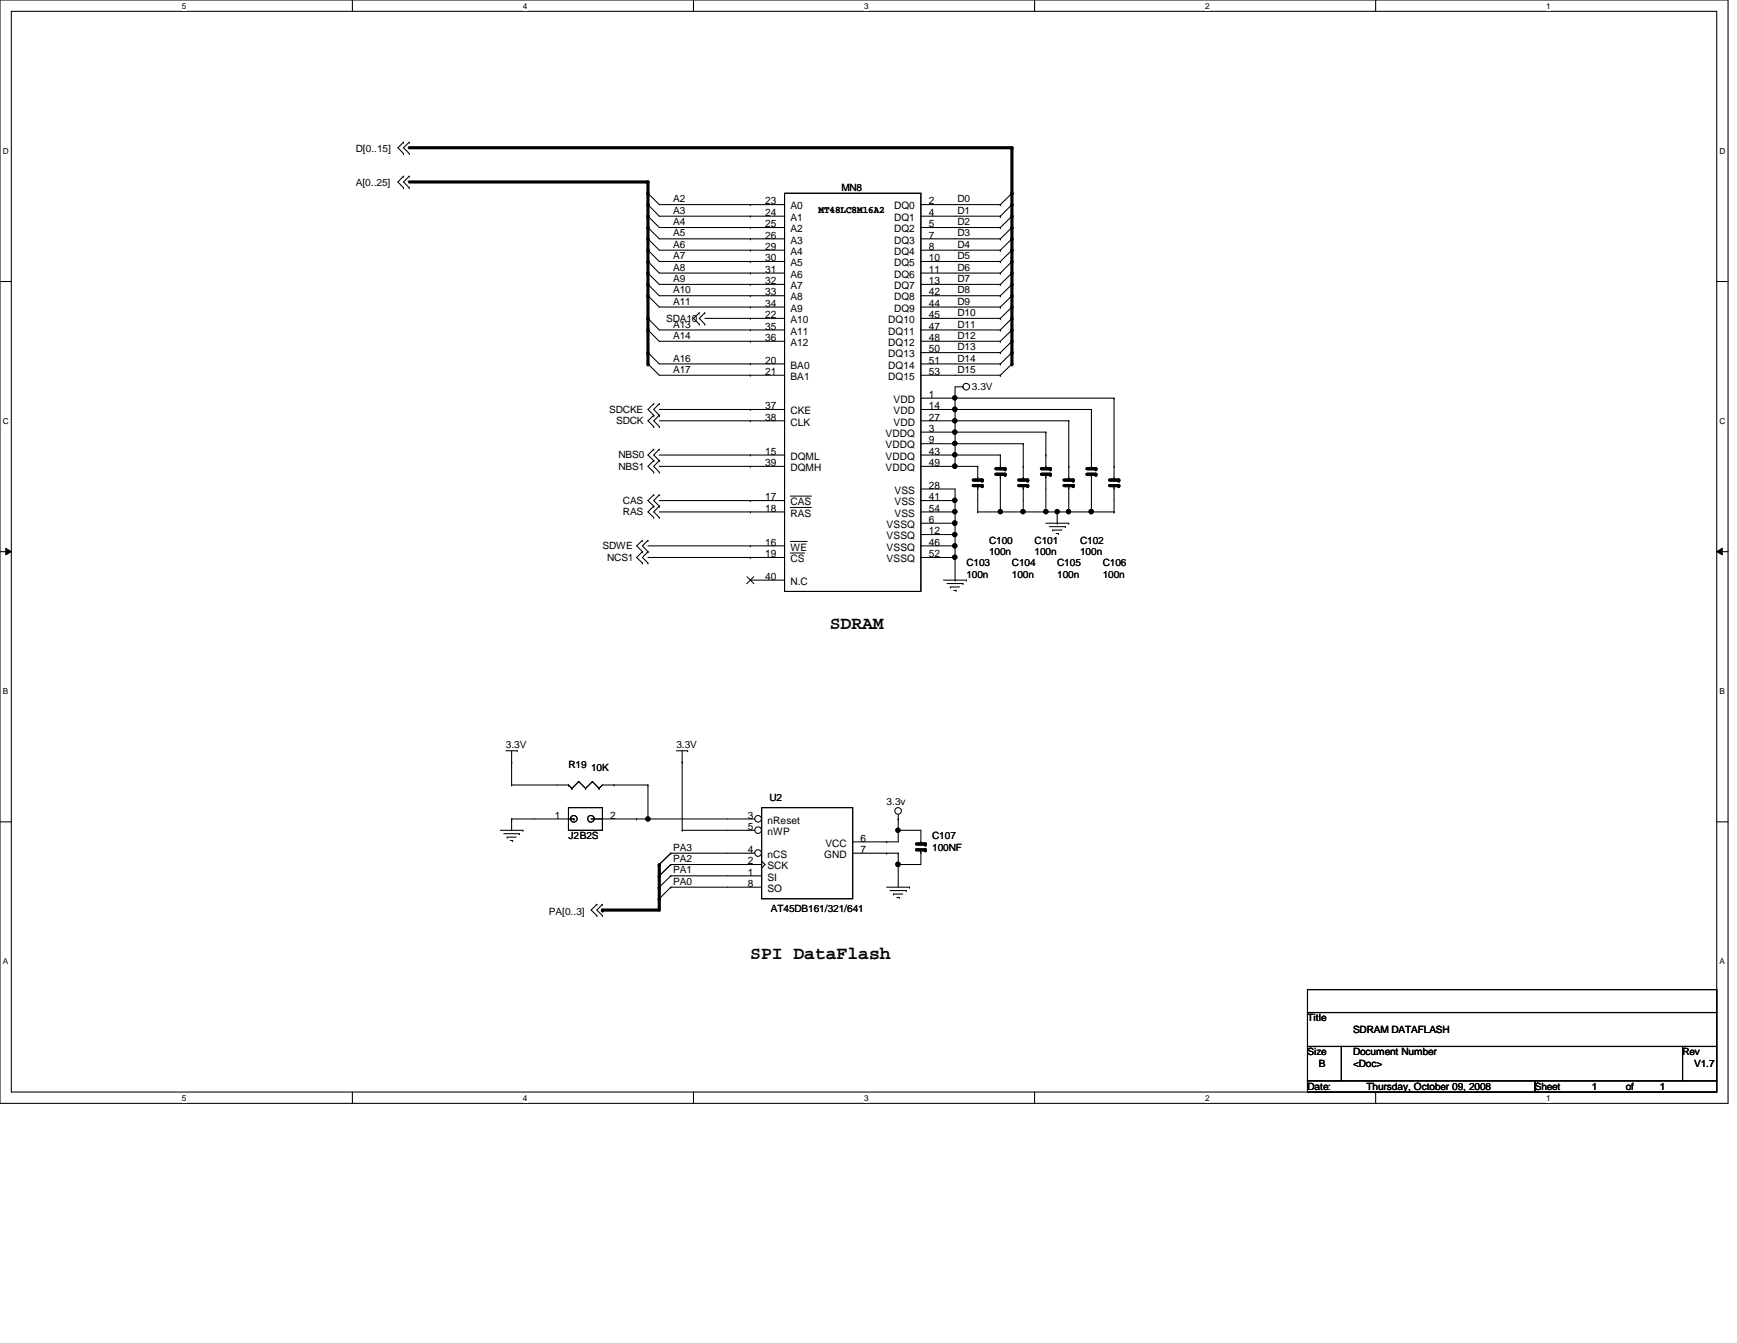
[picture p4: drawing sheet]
<svg xmlns="http://www.w3.org/2000/svg" width="279mm" height="216mm" viewBox="0 0 279 216" stroke-linecap="round" stroke-linejoin="round" font-family="sans-serif">
<path d="M0 0h278v177.4h-278zM1.8 1.8h274.3v173.8h-274.3z" fill="none" stroke="#000" stroke-width=".17"/>
<g fill="#fff">
<path d="M29.3 .2h.7v1.5h-.7z"/>
<path d="M29.3 175.8h.7v1.4h-.7z"/>
</g>
<path d="M56.7 0v1.8M56.7 175.6v1.8" fill="none" stroke="#000" stroke-width=".17"/>
<g fill="#fff">
<path d="M84.1 .2h.7v1.5h-.7z"/>
<path d="M84.1 175.8h.7v1.4h-.7z"/>
</g>
<path d="M111.5 0v1.8M111.5 175.6v1.8" fill="none" stroke="#000" stroke-width=".17"/>
<g fill="#fff">
<path d="M139 .2h.7v1.5h-.7z"/>
<path d="M139 175.8h.7v1.4h-.7z"/>
</g>
<path d="M166.4 0v1.8M166.4 175.6v1.8" fill="none" stroke="#000" stroke-width=".17"/>
<g fill="#fff">
<path d="M193.8 .2h.8v1.5h-.8z"/>
<path d="M193.8 175.8h.8v1.4h-.8z"/>
</g>
<path d="M221.3 0v1.8M221.3 175.6v1.8" fill="none" stroke="#000" stroke-width=".17"/>
<g fill="#fff">
<path d="M248.7 .2h.7v1.5h-.7z"/>
<path d="M248.7 175.8h.7v1.4h-.7z"/>
<path d="M.5 23.5h.9v1.5h-.9z"/>
<path d="M276.6 23.5h.9v1.5h-.9z"/>
<path d="M.5 67h.9v1.5h-.9z"/>
<path d="M276.6 67h.9v1.5h-.9z"/>
</g>
<path d="M0 45.3h1.8M276.1 45.3h1.9" fill="none" stroke="#000" stroke-width=".17"/>
<g fill="#fff">
<path d="M.5 110.4h.8v1.5h-.8z"/>
<path d="M276.6 110.4h.9v1.5h-.9z"/>
</g>
<path d="M0 88.7h1.8M276.1 88.7h1.9" fill="none" stroke="#000" stroke-width=".17"/>
<path d="M.9 88.1l.9 .6-.9 .5zM276.1 88.7l.9-.6v1.1z" fill="#000"/>
<path d="M.9 88.1l.9 .6-.9 .5zM276.1 88.7l.9-.6v1.1z" fill="none" stroke="#000" stroke-width=".16"/>
<g fill="#fff">
<path d="M.5 153.8h.8v1.5h-.8z"/>
<path d="M276.6 153.8h.8v1.5h-.8z"/>
</g>
<g fill="none" stroke="#000" stroke-width=".17">
<path d="M64.9 22.9h.1M64.9 24.7h.1M64.9 28.3h.1M64.9 30.2h.1M64.9 22.9l-.9 .8 .9 1M64.9 28.3l-.9 1 .9 .9M65.8 22.9h.1M65.8 24.7h.1M65.8 28.3h.1M65.8 30.2h.1M65.8 22.9l-.9 .8 .9 1M65.8 28.3l-.9 1 .9 .9"/>
<path d="M104.2 31.1h.1M104.2 34.8h.1M104.2 38.4h.1M104.2 32.9h.1M104.2 36.6h.1M104.2 38.4l1.8 1.8h20.2M104.2 34.8l1.8 1.8h20.2M104.2 32.9l1.8 1.9h20.2M104.2 36.6l1.8 1.8h20.2M104.2 31.1l1.8 1.8h20.2M120.7 34.8h.1M120.7 38.4h.1"/>
<path d="M120.7 32.9h.1M120.7 36.6h.1M126.2 31.1h21.9v64h-21.9zM148.1 36.6h12.8M148.1 34.8h12.8M148.1 38.4h12.8M148.1 32.9h12.8M160.9 36.6h.1M160.9 38.4h.1M160.9 32.9h.1M160.9 34.8h.1M162.8 34.8l-1.9 1.8"/>
<path d="M162.8 36.6l-1.9 1.8M162.8 31.1l-1.9 1.8M162.8 32.9l-1.9 1.9M162.8 38.4l-1.9 1.8M104.2 58.5h.1M104.2 53h.1M104.2 51.2h.1M104.2 40.2h.1M104.2 43.9h.1M104.2 47.5h.1M104.2 42h.1M104.2 45.7h.1"/>
<path d="M104.2 56.7h.1M104.2 45.7l1.8 1.8h20.2M104.2 47.5l1.8 1.9h20.2M104.2 51.2l1.8 1.8h20.2M104.2 42l1.8 1.9h20.2M104.2 56.7l1.8 1.8h20.2M104.2 58.5l1.8 1.8h20.2M104.2 40.2l1.8 1.8h20.2M104.2 53l1.8 1.9h20.2M104.2 43.9l1.8 1.8h20.2M112.5 52.1h.1M112.5 50.3h.1"/>
<path d="M112.5 50.3l-1 .9 1 .9M113.4 52.1h.1M113.4 50.3h.1M113.4 51.2h12.8M113.4 50.3l-.9 .9 .9 .9M120.7 47.5h.1M120.7 49.4h.1M120.7 53h.1M120.7 43.9h.1M120.7 58.5h.1M120.7 40.2h.1M120.7 51.2h.1"/>
<path d="M120.7 54.9h.1M120.7 45.7h.1M120.7 42h.1M148.1 47.5h12.8M148.1 49.4h12.8M148.1 40.2h12.8M148.1 53h12.8M148.1 43.9h12.8M148.1 58.5h12.8M148.1 51.2h12.8M148.1 42h12.8M148.1 54.9h12.8"/>
<path d="M148.1 45.7h12.8M148.1 56.7h12.8M160.9 40.2h.1M160.9 51.2h.1M160.9 42h.1M160.9 54.9h.1M160.9 49.4h.1M160.9 58.5h.1M160.9 43.9h.1M160.9 45.7h.1M160.9 47.5h.1M160.9 56.7h.1"/>
<path d="M160.9 53h.1M162.8 43.9l-1.9 1.8M162.8 58.5l-1.9 1.8M162.8 51.2l-1.9 1.8M162.8 49.4l-1.9 1.8M162.8 53l-1.9 1.9M162.8 47.5l-1.9 1.9M162.8 40.2l-1.9 1.8M162.8 45.7l-1.9 1.8M162.8 42l-1.9 1.9M162.8 54.9l-1.9 1.8M162.8 56.7l-1.9 1.8"/>
<path d="M105.2 66.8h.1M105.2 64.9h.1M105.2 79.5h.1M105.2 68.6h.1M105.2 75.9h.1M105.2 74h.1M105.2 72.2h.1M105.2 64.9l-1 .9 1 1M105.2 79.5l-1 1 1 .9M105.2 66.8l-1 .8 1 1M105.2 74l-1 1 1 .9M105.2 72.2l-1 1 1 .8"/>
<path d="M106 66.8h.1M106 64.9h.1M106 79.5h.1M106 68.6h.1M106 75.9h.1M106 74h.1M106 72.2h.1M106 73.2h20.2M106 75h20.2M106 65.8h20.2M106 67.6h20.2M106 64.9l-.8 .9 .8 1"/>
<path d="M106 79.5l-.8 1 .8 .9M106 66.8l-.8 .8 .8 1M106 74l-.8 1 .8 .9M106 72.2l-.8 1 .8 .8M120.7 75h.1M120.7 60.3h.1M120.7 67.6h.1M120.7 65.8h.1M120.7 73.2h.1M148.1 73.2h12.8M148.1 75h9.2M148.1 64h31.1"/>
<path d="M148.1 65.8h27.5M148.1 60.3h12.8M148.1 78.6h5.5v14.7M148.1 71.3h16.5M148.1 67.6h23.8M148.1 69.5h20.1M153.6 65.8h.1M153.6 71.3h.1M153.6 75h.1M153.6 67.6h.1M153.6 69.5h.1M153.6 73.2h.1"/>
<path d="M153.6 64h.1M154.9 62.2h.1M154.9 62.2h-1.3v12.8M157.3 75h.1M157.3 77.2h.1M157.3 78.1h.1M157.3 75v2.2M157.3 78.1v4.2M160.9 73.2h.1M160.9 60.3h.1M160.9 78.6v3.7M164.6 71.3h.1"/>
<path d="M164.6 75h.1M164.6 71.3v3.7M168.2 73.2h.1M168.2 69.5h.1M168.2 75.4h.1M168.2 76.2h.1M168.2 69.5v5.9M168.2 76.2v6.1M171.9 75h.1M171.9 67.6h.1M171.9 67.6v7.4M175.6 65.8h.1"/>
<path d="M175.6 73.2h.1M175.6 75.4h.1M175.6 76.2h.1M175.6 65.8v9.6M175.6 76.2v6.1M179.2 64h.1M179.2 75h.1M179.2 77.2h.1M179.2 78.1h.1M179.2 64v13.2M179.2 78.1v4.2M103.3 90.5h.1"/>
<path d="M103.3 88.7h.1M103.3 86.9h.1M103.3 88.7l-.9 .9 .9 .9M103.3 86.9l-.9 .9 .9 .9M104.2 90.5h.1M104.2 88.7h.1M104.2 86.9h.1M104.2 89.6h22M104.2 87.8h22M104.2 88.7l-.9 .9 .9 .9M104.2 86.9l-.9 .9 .9 .9M105.2 81.4h.1"/>
<path d="M105.2 83.2h.1M105.2 81.4l-1 .9 1 .9M106 81.4h.1M106 83.2h.1M106 82.3h20.2M106 80.5h20.2M106 81.4l-.8 .9 .8 .9M120.7 82.3h.1M120.7 89.6h.1M120.7 80.5h.1M120.7 87.8h.1M120.7 93.3h5.5"/>
<path d="M148.1 82.3h5.5M148.1 89.6h5.5M148.1 80.5h5.5M148.1 87.8h5.5M148.1 84.1h5.5M148.1 85.9h5.5M151.8 93.3h3.6M152.3 93.8h2.6M152.9 94.4h.1M152.9 94.4h1.4M153.4 94.9h.4M153.6 82.3h.1"/>
<path d="M153.6 85.9h.1M153.6 87.8h.1M153.6 93.3h.1M153.6 89.6h.1M153.6 80.5h.1M153.6 84.1h.1M153.8 94.9h.1M154.9 93.8h.1M155.4 93.3h.1M157.3 82.3h.1M157.3 82.3h21.9M160.9 82.3h.1"/>
<path d="M164.6 82.3h.1M164.6 80.5v1.8M168.2 82.3h.1M168.2 84.1h3.7M168.8 84.7h2.6M169.3 85.2h.1M169.3 85.2h1.5M169.9 85.8h.4M170.1 82.3h.1M170.1 84.1h.1M170.1 82.3v1.8M170.3 85.8h.1"/>
<path d="M171.4 84.7h.1M171.9 82.3h.1M171.9 84.1h.1M171.9 80.5v1.8M175.6 82.3h.1M179.2 82.3h.1M0 132.1h1.8M80.5 133.5h3.6M81 134h2.6M81.4 120.7h1.8M81.6 134.6h.1M81.6 134.6h1.4"/>
<path d="M82.1 135.1h.4M82.3 131.7h.1M82.3 126.2h.1M82.3 122.5h.1M82.3 131.7h10M82.3 126.2h9.1M82.3 120.7v5.5M82.3 131.7v1.8M82.5 135.1h.1M83.2 120.7h.1M83.6 134h.1M84.1 133.5h.1"/>
<path d="M91.4 129.8h5.5v3.7h-5.5zM91.4 126.2h.1M91.4 126.2l.6 .5M92 126.7h.1M92.3 131.7h.1M93.1 125.6h.1M93.1 125.6l1.1 1.1M93.1 125.6l-1.1 1.1M94.2 126.7h.1M95.1 131.7h22M95.3 125.6h.1M95.3 125.6l1.1 1.1"/>
<path d="M95.3 125.6l-1.1 1.1M96.4 126.7h.1M96.9 131.7h.1M98.8 126.2h.1M102.4 131.7h.1M104.2 131.7h.1M104.2 126.2h.1M104.2 126.2h-7.3l-.5 .5M104.2 126.2v5.5M106 139h.1M107.9 139h.1M107.9 137.2h.1"/>
<path d="M107.9 139h9.2M107.9 137.2h9.2M107.9 137.2l-1.9 1.8M107.9 139l-1.9 1.8M108.8 120.7h1.8M109.7 122.5h.1M109.7 133.5h.1M109.7 133.5h7.4M109.7 120.7v12.8M110.6 120.7h.1M122.5 129.8h14.7v14.7h-14.7zM142.6 135.3h.1"/>
<path d="M142.6 137.2h.1M142.6 137.2h1.9M144.5 131.7h.1M144.5 139h.1M144.5 133.5h.1M144.5 137.2h.1M144.5 130.9v4.4h-1.9M144.5 137.2v5.4M144.5 133.5h3.6v2.2M148.1 135.7h.1M148.1 136.6h.1M148.1 136.6v2.4h-3.6"/>
<path d="M276.1 132.1h1.9M96 145.4h.1M96 147.2h.1M96 145.4l-.9 .9 .9 .9M96.9 145.4h.1M96.9 147.2h.1M96.9 145.4l-.9 .9 .9 .9M106 140.8h.1M106 144.5h.1M106 142.6h.1M107.9 140.8h.1M107.9 142.6h.1"/>
<path d="M107.9 140.8h9.2M107.9 142.6h9.2M107.9 142.6l-1.9 1.9M107.9 140.8l-1.9 1.8M142.6 142.6h3.7M143.2 143.2h2.6M143.7 143.7h.1M143.7 143.7h1.5M144.3 144.3h.4M144.7 144.3h.1M145.8 143.2h.1M146.3 142.6h.1"/>
<path d="M210.3 159.1h65.8v3.7h-65.8zM210.3 162.8h65.8v5.4h-65.8zM210.3 168.2h5.5v5.5h-5.5zM210.3 173.7h36.6v1.9h-36.6zM215.8 168.2h54.8v5.5h-54.8zM246.9 173.7h29.2v1.9h-29.2zM270.6 168.2h5.5v5.5h-5.5z"/>
<circle cx="153.6" cy="74.9" r=".35"/>
<circle cx="153.6" cy="65.8" r=".35"/>
<circle cx="153.6" cy="69.5" r=".34"/>
<circle cx="153.6" cy="73.1" r=".34"/>
<circle cx="153.6" cy="64" r=".34"/>
<circle cx="153.6" cy="71.3" r=".34"/>
<circle cx="153.6" cy="67.6" r=".34"/>
<circle cx="155.4" cy="62.2" r=".54"/>
<circle cx="153.6" cy="84.1" r=".35"/>
<circle cx="153.6" cy="85.9" r=".34"/>
<circle cx="153.6" cy="87.8" r=".34"/>
<circle cx="153.6" cy="89.6" r=".34"/>
<circle cx="153.6" cy="80.4" r=".34"/>
<circle cx="153.6" cy="82.2" r=".34"/>
<circle cx="160.9" cy="82.2" r=".34"/>
<circle cx="164.5" cy="82.2" r=".34"/>
<circle cx="168.2" cy="82.2" r=".34"/>
<circle cx="170" cy="82.2" r=".34"/>
<circle cx="171.9" cy="82.2" r=".34"/>
<circle cx="175.5" cy="82.2" r=".36"/>
<circle cx="92.3" cy="131.6" r=".54"/>
<circle cx="95.1" cy="131.6" r=".54"/>
<circle cx="104.2" cy="131.7" r=".34"/>
<circle cx="144.4" cy="139" r=".35"/>
<circle cx="144.4" cy="133.5" r=".34"/>
<circle cx="144.5" cy="130.4" r=".54"/>
</g>
<g fill="none" stroke="#000" stroke-width=".51">
<path d="M65.8 29.3h38.4v29.2M65.8 23.7h97v34.8M156.5 77.2h1.5M156.5 78.1h1.5M167.5 75.4h1.5M167.5 76.2h1.5M174.8 75.4h1.5M174.8 76.2h1.5M178.5 77.2h1.5M178.5 78.1h1.5M106 139v7.3h-9.1M147.4 135.7h1.4"/>
<path d="M147.4 136.6h1.4"/>
</g>
<g fill="#000">
<circle cx="104.2" cy="38.4" r=".25"/>
<circle cx="104.2" cy="36.6" r=".25"/>
<circle cx="104.2" cy="32.9" r=".25"/>
<circle cx="104.2" cy="31.1" r=".25"/>
<circle cx="104.2" cy="29.3" r=".25"/>
<circle cx="104.2" cy="34.8" r=".25"/>
<circle cx="162.8" cy="31.1" r=".25"/>
<circle cx="162.8" cy="32.9" r=".25"/>
<circle cx="162.8" cy="23.7" r=".25"/>
<circle cx="162.8" cy="36.6" r=".25"/>
<circle cx="162.8" cy="38.4" r=".25"/>
<circle cx="162.8" cy="34.8" r=".25"/>
<circle cx="104.2" cy="40.2" r=".25"/>
<circle cx="104.2" cy="51.2" r=".25"/>
<circle cx="104.2" cy="53" r=".25"/>
<circle cx="104.2" cy="56.7" r=".25"/>
<circle cx="104.2" cy="45.7" r=".25"/>
<circle cx="104.2" cy="43.9" r=".25"/>
<circle cx="104.2" cy="42" r=".25"/>
<circle cx="104.2" cy="58.5" r=".25"/>
<circle cx="104.2" cy="47.5" r=".25"/>
<circle cx="162.8" cy="56.7" r=".25"/>
<circle cx="162.8" cy="49.4" r=".25"/>
<circle cx="162.8" cy="42" r=".25"/>
<circle cx="162.8" cy="51.2" r=".25"/>
<circle cx="162.8" cy="54.9" r=".25"/>
<circle cx="162.8" cy="58.5" r=".25"/>
<circle cx="162.8" cy="53" r=".25"/>
<circle cx="162.8" cy="47.5" r=".25"/>
<circle cx="162.8" cy="40.2" r=".25"/>
<circle cx="162.8" cy="45.7" r=".25"/>
<circle cx="162.8" cy="43.9" r=".25"/>
<circle cx="158" cy="77.2" r=".25"/>
<circle cx="158" cy="78.1" r=".25"/>
<circle cx="169" cy="76.2" r=".25"/>
<circle cx="169" cy="75.4" r=".25"/>
<circle cx="176.3" cy="75.4" r=".25"/>
<circle cx="176.3" cy="76.2" r=".25"/>
<circle cx="180" cy="77.2" r=".25"/>
<circle cx="180" cy="78.1" r=".25"/>
<circle cx="106" cy="139" r=".25"/>
<circle cx="148.8" cy="135.7" r=".25"/>
<circle cx="148.8" cy="136.6" r=".25"/>
<circle cx="96.9" cy="146.3" r=".25"/>
<circle cx="106" cy="144.5" r=".25"/>
<circle cx="106" cy="140.8" r=".25"/>
<circle cx="106" cy="142.6" r=".25"/>
</g>
<g fill="#000">
<circle cx="153.6" cy="74.9" r=".35"/>
<circle cx="153.6" cy="65.8" r=".35"/>
<circle cx="153.6" cy="69.5" r=".34"/>
<circle cx="153.6" cy="73.1" r=".34"/>
<circle cx="153.6" cy="64" r=".34"/>
<circle cx="153.6" cy="71.3" r=".34"/>
<circle cx="153.6" cy="67.6" r=".34"/>
<circle cx="153.6" cy="84.1" r=".35"/>
<circle cx="153.6" cy="85.9" r=".34"/>
<circle cx="153.6" cy="87.8" r=".34"/>
<circle cx="153.6" cy="89.6" r=".34"/>
<circle cx="153.6" cy="80.4" r=".34"/>
<circle cx="153.6" cy="82.2" r=".34"/>
<circle cx="160.9" cy="82.2" r=".34"/>
<circle cx="164.5" cy="82.2" r=".34"/>
<circle cx="168.2" cy="82.2" r=".34"/>
<circle cx="170" cy="82.2" r=".34"/>
<circle cx="171.9" cy="82.2" r=".34"/>
<circle cx="175.5" cy="82.2" r=".36"/>
<circle cx="104.2" cy="131.7" r=".34"/>
<circle cx="144.4" cy="139" r=".35"/>
<circle cx="144.4" cy="133.5" r=".34"/>
</g>
<path d="M127.1 79.8h3.4M120.1 92.7l1.2 1.2M121.2 92.7l-1.1 1.2M127.1 81.6h3.4M127.1 87h2.7M127.1 88.9h2.3" fill="none" stroke="#000" stroke-width=".16"/>
<circle cx="121.9" cy="131.6" r=".54" fill="#fff"/>
<g fill="none" stroke="#000" stroke-width=".17">
<path d="M117.1 131.7h4.3"/>
<circle cx="121.9" cy="131.6" r=".54"/>
</g>
<circle cx="121.9" cy="133.5" r=".54" fill="#fff"/>
<g fill="none" stroke="#000" stroke-width=".17">
<path d="M117.1 133.5h4.3"/>
<circle cx="121.9" cy="133.5" r=".54"/>
</g>
<circle cx="121.9" cy="137.1" r=".54" fill="#fff"/>
<g fill="none" stroke="#000" stroke-width=".17">
<path d="M160.9 75.4h.1M160.9 76.2h.1M160.9 73.2v2.2M160.9 76.2v2.4M164.6 77.2h.1M164.6 78.1h.1M164.6 75v2.2M164.6 78.1v2.4M171.9 77.2h.1M171.9 78.1h.1M171.9 75v2.2M171.9 78.1v2.4"/>
<path d="M117.1 137.2h4.3M117.1 139h5.4M122.5 138.4l.6 .6-.6 .5M137.2 137.2h5.4M137.2 135.3h5.4M117.1 140.8h5.4M117.1 142.6h5.4"/>
<circle cx="153.6" cy="74.9" r=".35"/>
<circle cx="153.6" cy="65.8" r=".35"/>
<circle cx="153.6" cy="69.5" r=".34"/>
<circle cx="153.6" cy="73.1" r=".34"/>
<circle cx="153.6" cy="64" r=".34"/>
<circle cx="153.6" cy="71.3" r=".34"/>
<circle cx="153.6" cy="67.6" r=".34"/>
<circle cx="153.6" cy="84.1" r=".35"/>
<circle cx="153.6" cy="85.9" r=".34"/>
<circle cx="153.6" cy="87.8" r=".34"/>
<circle cx="153.6" cy="89.6" r=".34"/>
<circle cx="153.6" cy="80.4" r=".34"/>
<circle cx="153.6" cy="82.2" r=".34"/>
<circle cx="160.9" cy="82.2" r=".34"/>
<circle cx="164.5" cy="82.2" r=".34"/>
<circle cx="168.2" cy="82.2" r=".34"/>
<circle cx="170" cy="82.2" r=".34"/>
<circle cx="171.9" cy="82.2" r=".34"/>
<circle cx="175.5" cy="82.2" r=".36"/>
<circle cx="104.2" cy="131.7" r=".34"/>
<circle cx="121.9" cy="137.1" r=".54"/>
<circle cx="144.4" cy="139" r=".35"/>
<circle cx="144.4" cy="133.5" r=".34"/>
</g>
<path d="M160.2 75.4h1.5M160.2 76.2h1.5M163.9 77.2h1.4M163.9 78.1h1.4M171.2 77.2h1.4M171.2 78.1h1.4" fill="none" stroke="#000" stroke-width=".51"/>
<g fill="#000">
<circle cx="161.7" cy="75.4" r=".25"/>
<circle cx="161.7" cy="76.2" r=".25"/>
<circle cx="165.3" cy="77.2" r=".25"/>
<circle cx="165.3" cy="78.1" r=".25"/>
<circle cx="172.6" cy="77.2" r=".25"/>
<circle cx="172.6" cy="78.1" r=".25"/>
</g>
<g fill="#000">
<circle cx="153.6" cy="74.9" r=".35"/>
<circle cx="153.6" cy="65.8" r=".35"/>
<circle cx="153.6" cy="69.5" r=".34"/>
<circle cx="153.6" cy="73.1" r=".34"/>
<circle cx="153.6" cy="64" r=".34"/>
<circle cx="153.6" cy="71.3" r=".34"/>
<circle cx="153.6" cy="67.6" r=".34"/>
<circle cx="153.6" cy="84.1" r=".35"/>
<circle cx="153.6" cy="85.9" r=".34"/>
<circle cx="153.6" cy="87.8" r=".34"/>
<circle cx="153.6" cy="89.6" r=".34"/>
<circle cx="153.6" cy="80.4" r=".34"/>
<circle cx="153.6" cy="82.2" r=".34"/>
<circle cx="160.9" cy="82.2" r=".34"/>
<circle cx="164.5" cy="82.2" r=".34"/>
<circle cx="168.2" cy="82.2" r=".34"/>
<circle cx="170" cy="82.2" r=".34"/>
<circle cx="171.9" cy="82.2" r=".34"/>
<circle cx="175.5" cy="82.2" r=".36"/>
<circle cx="104.2" cy="131.7" r=".34"/>
<circle cx="144.4" cy="139" r=".35"/>
<circle cx="144.4" cy="133.5" r=".34"/>
</g>
<g font-size="2.9">
<text x="133.5" y="101.2">SDRAM</text>
<text x="120.7" y="154.2">SPI DataFlash</text>
</g>
<g font-size="1.7">
<text x="123.1" y="32.9">23</text>
<text x="123.1" y="34.7">24</text>
<text x="127.1" y="33.7">A0</text>
<text x="127.1" y="35.5">A1</text>
<text x="143.8" y="33.7">DQ0</text>
<text x="143.8" y="35.5">DQ1</text>
<text x="149.4" y="32.9">2</text>
<text x="149.4" y="34.7">4</text>
<text x="123.1" y="36.5">25</text>
<text x="123.1" y="38.4">26</text>
<text x="123.1" y="40.2">29</text>
<text x="123.1" y="42">30</text>
<text x="127.1" y="37.3">A2</text>
<text x="127.1" y="39.2">A3</text>
<text x="127.1" y="41">A4</text>
<text x="143.8" y="37.3">DQ2</text>
<text x="143.8" y="39.2">DQ3</text>
<text x="143.8" y="41">DQ4</text>
<text x="149.4" y="36.5">5</text>
<text x="149.4" y="38.4">7</text>
<text x="149.4" y="40.2">8</text>
<text x="149.4" y="42">10</text>
<text x="123.1" y="43.9">31</text>
<text x="123.1" y="45.7">32</text>
<text x="123.1" y="47.5">33</text>
<text x="127.1" y="42.8">A5</text>
<text x="127.1" y="44.7">A6</text>
<text x="127.1" y="46.5">A7</text>
<text x="143.8" y="42.8">DQ5</text>
<text x="143.8" y="44.7">DQ6</text>
<text x="143.8" y="46.5">DQ7</text>
<text x="149.4" y="43.9">11</text>
<text x="149.4" y="45.7">13</text>
<text x="149.4" y="47.5">42</text>
<text x="123.1" y="49.3">34</text>
<text x="123.1" y="51.1">22</text>
<text x="123.1" y="53">35</text>
<text x="127.1" y="48.3">A8</text>
<text x="127.1" y="50.1">A9</text>
<text x="127.1" y="51.9">A10</text>
<text x="127.1" y="53.8">A11</text>
<text x="142.9" y="51.9">DQ10</text>
<text x="142.9" y="53.8">DQ11</text>
<text x="143.8" y="48.3">DQ8</text>
<text x="143.8" y="50.1">DQ9</text>
<text x="149.4" y="49.3">44</text>
<text x="149.4" y="51.1">45</text>
<text x="149.4" y="53">47</text>
<text x="123.1" y="58.5">20</text>
<text x="123.1" y="54.8">36</text>
<text x="127.1" y="59.3">BA0</text>
<text x="127.1" y="55.6">A12</text>
<text x="142.9" y="55.6">DQ12</text>
<text x="142.9" y="57.4">DQ13</text>
<text x="142.9" y="59.3">DQ14</text>
<text x="149.4" y="54.8">48</text>
<text x="149.4" y="56.6">50</text>
<text x="149.4" y="58.5">51</text>
<text x="123.1" y="65.8">37</text>
<text x="123.1" y="60.3">21</text>
<text x="127.1" y="61.1">BA1</text>
<text x="142.9" y="61.1">DQ15</text>
<text x="143.7" y="64.8">VDD</text>
<text x="149.4" y="60.3">53</text>
<text x="149.4" y="64">1</text>
<text x="149.4" y="65.8">14</text>
<text x="123.1" y="67.6">38</text>
<text x="127.1" y="68.4">CLK</text>
<text x="127.1" y="66.6">CKE</text>
<text x="142.5" y="70.2">VDDQ</text>
<text x="143.7" y="68.4">VDD</text>
<text x="143.7" y="66.6">VDD</text>
<text x="149.4" y="69.4">3</text>
<text x="149.4" y="71.3">9</text>
<text x="149.4" y="67.6">27</text>
<text x="123.1" y="73.1">15</text>
<text x="123.1" y="74.9">39</text>
<text x="127.1" y="73.9">DQML</text>
<text x="127.1" y="75.7">DQMH</text>
<text x="142.5" y="72.1">VDDQ</text>
<text x="142.5" y="73.9">VDDQ</text>
<text x="142.5" y="75.7">VDDQ</text>
<text x="149.4" y="73.1">43</text>
<text x="149.4" y="74.9">49</text>
<text x="123.1" y="80.4">17</text>
<text x="123.1" y="82.3">18</text>
<text x="127.1" y="81.2">CAS</text>
<text x="127.1" y="83.1">RAS</text>
<text x="143.9" y="79.4">VSS</text>
<text x="143.9" y="81.2">VSS</text>
<text x="143.9" y="83.1">VSS</text>
<text x="149.4" y="78.6">28</text>
<text x="149.4" y="80.4">41</text>
<text x="149.4" y="82.3">54</text>
<text x="123.1" y="87.7">16</text>
<text x="123.1" y="89.6">19</text>
<text x="127.1" y="88.5">WE</text>
<text x="142.6" y="84.9">VSSQ</text>
<text x="142.6" y="86.7">VSSQ</text>
<text x="142.6" y="88.5">VSSQ</text>
<text x="149.4" y="84.1">6</text>
<text x="149.4" y="85.9">12</text>
<text x="149.4" y="87.7">46</text>
<text x="149.4" y="89.6">52</text>
<text x="123.1" y="93.2">40</text>
<text x="127.1" y="94">N.C</text>
<text x="127.1" y="90.4">CS</text>
<text x="142.6" y="90.4">VSSQ</text>
<text x="89.2" y="131.6">1</text>
<text x="98.2" y="131.6">2</text>
<text x="120.3" y="131.6">3</text>
<text x="120.3" y="133.4">5</text>
<text x="120.3" y="137.1">4</text>
<text x="123.4" y="132.4">nReset</text>
<text x="123.4" y="134.2">nWP</text>
<text x="123.4" y="137.9">nCS</text>
<text x="132.6" y="137.9">GND</text>
<text x="132.8" y="136.1">VCC</text>
<text x="138.4" y="137.1">7</text>
<text x="138.4" y="135.3">6</text>
<text x="120.3" y="138.9">2</text>
<text x="120.3" y="140.8">1</text>
<text x="120.3" y="142.6">8</text>
<text x="123.4" y="139.7">SCK</text>
<text x="123.4" y="141.6">SI</text>
<text x="123.4" y="143.4">SO</text>
</g>
<g font-size="1.6">
<text x="57.2" y="24.5">D[0..15]</text>
<text x="57.2" y="30">A[0..25]</text>
<text x="108.3" y="34.4">A3</text>
<text x="108.3" y="32.5">A2</text>
<text x="131.7" y="34.2">MT48LC8M16A2</text>
<text x="135.3" y="30.7">MN8</text>
<text x="154" y="32.5">D0</text>
<text x="154" y="34.4">D1</text>
<text x="108.3" y="39.8">A6</text>
<text x="108.3" y="38">A5</text>
<text x="108.3" y="36.2">A4</text>
<text x="108.3" y="41.7">A7</text>
<text x="154" y="39.8">D4</text>
<text x="154" y="36.2">D2</text>
<text x="154" y="41.7">D5</text>
<text x="154" y="38">D3</text>
<text x="108.3" y="47.2">A10</text>
<text x="108.3" y="43.5">A8</text>
<text x="108.3" y="45.3">A9</text>
<text x="154" y="43.5">D6</text>
<text x="154" y="45.3">D7</text>
<text x="154" y="47.2">D8</text>
<text x="107.1" y="51.7">SDA10</text>
<text x="108.3" y="49">A11</text>
<text x="108.3" y="52.7">A13</text>
<text x="154" y="50.8">D10</text>
<text x="154" y="49">D9</text>
<text x="154" y="52.7">D11</text>
<text x="108.3" y="58.1">A16</text>
<text x="108.3" y="59.9">A17</text>
<text x="108.3" y="54.5">A14</text>
<text x="154" y="54.5">D12</text>
<text x="154" y="58.1">D14</text>
<text x="154" y="59.9">D15</text>
<text x="154" y="56.3">D13</text>
<text x="156.3" y="62.7">3.3V</text>
<text x="98" y="66.3">SDCKE</text>
<text x="99.1" y="68.2">SDCK</text>
<text x="99.5" y="75.5">NBS1</text>
<text x="99.5" y="73.7">NBS0</text>
<text x="100.2" y="81">CAS</text>
<text x="100.2" y="82.8">RAS</text>
<text x="96.9" y="88.3">SDWE</text>
<text x="159.1" y="87.4">C100</text>
<text x="159.1" y="89.2">100n</text>
<text x="166.4" y="87.4">C101</text>
<text x="166.4" y="89.2">100n</text>
<text x="173.7" y="87.4">C102</text>
<text x="173.7" y="89.2">100n</text>
<text x="97.7" y="90.1">NCS1</text>
<text x="155.4" y="91.1">C103</text>
<text x="155.4" y="92.9">100n</text>
<text x="162.8" y="91.1">C104</text>
<text x="162.8" y="92.9">100n</text>
<text x="170.1" y="91.1">C105</text>
<text x="170.1" y="92.9">100n</text>
<text x="177.4" y="91.1">C106</text>
<text x="177.4" y="92.9">100n</text>
<text x="81.4" y="120.3">3.3V</text>
<text x="91.4" y="123.4">R19</text>
<text x="95.1" y="124">10K</text>
<text x="108.8" y="120.3">3.3V</text>
<text x="123.8" y="128.7">U2</text>
<text x="142.6" y="129.5">3.3v</text>
<text x="91.4" y="134.9">J2B2S</text>
<text x="108.3" y="136.8">PA3</text>
<text x="149.9" y="134.9">C107</text>
<text x="149.9" y="136.8">100NF</text>
<text x="108.3" y="138.6">PA2</text>
<text x="108.3" y="140.4">PA1</text>
<text x="108.3" y="142.2">PA0</text>
<text x="88.3" y="147">PA[0..3]</text>
<text x="124" y="146.6">AT45DB161/321/641</text>
<text x="210.3" y="164.2">Title</text>
<text x="217.6" y="166">SDRAM DATAFLASH</text>
<text x="210.3" y="169.7">Size</text>
<text x="212.1" y="171.5">B</text>
<text x="217.6" y="169.7">Document Number</text>
<text x="217.6" y="171.5">&lt;Doc&gt;</text>
<text x="270.6" y="169.7">Rev</text>
<text x="272.5" y="171.5">V1.7</text>
<text x="210.3" y="175.2">Date:</text>
<text x="219.8" y="175.2">Thursday, October 09, 2008</text>
<text x="246.9" y="175.2">Sheet</text>
<text x="256" y="175.2">1</text>
<text x="261.5" y="175.2">of</text>
<text x="267" y="175.2">1</text>
</g>
<g font-size="1.3">
<text x="29.3" y="1.4">5</text>
<text x="84.1" y="1.4">4</text>
<text x="139" y="1.4">3</text>
<text x="193.8" y="1.4">2</text>
<text x="248.7" y="1.4">1</text>
<text x=".5" y="24.7">D</text>
<text x="276.6" y="24.7">D</text>
<text x=".5" y="68.2">C</text>
<text x="276.6" y="68.2">C</text>
<text x=".5" y="111.6">B</text>
<text x="276.6" y="111.6">B</text>
<text x=".5" y="155">A</text>
<text x="276.6" y="155">A</text>
<text x="29.3" y="177">5</text>
<text x="84.1" y="177">4</text>
<text x="139" y="177">3</text>
<text x="193.8" y="177">2</text>
<text x="248.7" y="177">1</text>
</g>
</svg>
